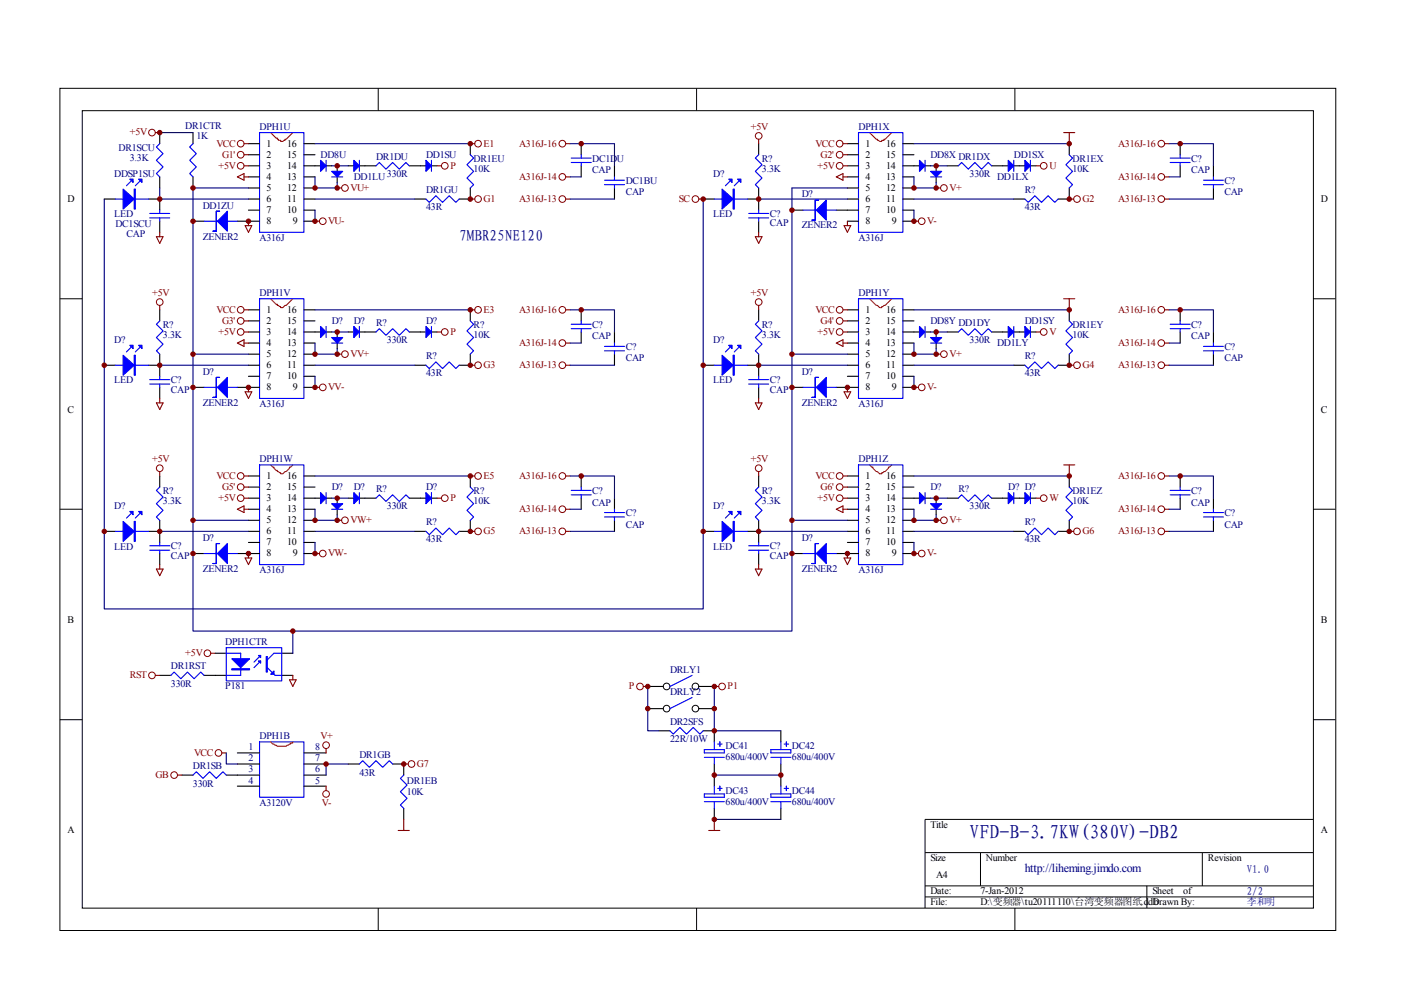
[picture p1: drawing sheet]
<svg xmlns="http://www.w3.org/2000/svg" width="297mm" height="210mm" viewBox="0 0 297 210" stroke-linecap="round" stroke-linejoin="round" font-family="sans-serif">
<g fill="none" stroke="#000" stroke-width=".21">
<path d="M12.7 18.7h270.5v178.6h-270.5zM80.2 18.7v4.7M147.7 18.7v4.7M215.2 18.7v4.7M17.4 23.5h261.1v169h-261.1zM12.7 63.3h4.7M278.4 63.3h4.7M12.7 108h4.7M278.4 108h4.7M12.7 152.6h4.7M278.4 152.6h4.7M278.4 173.7h-82.3v18.8"/>
<path d="M80.2 192.5v4.7M147.7 192.5v4.7M196.1 180.8h82.3M196.1 187.8h82.3M196.1 190.2h82.3M207.9 180.8v7M215.2 192.5v4.7M243.2 187.8v4.7M254.9 180.8v7"/>
<circle cx="141.3" cy="145.5" r=".71"/>
<circle cx="141.3" cy="150.2" r=".71"/>
<circle cx="147.4" cy="145.5" r=".71"/>
<circle cx="147.5" cy="150.2" r=".71"/>
</g>
<path d="M57.4 28.1l1.2 1.2h.2v.2h.2v.3h.5v.2h.5l.4-.2v-.3h.3l1.4-1.4M184.4 28.1l1.4 1.4h.2v.3l.5 .2h.5v-.2h.4v-.3h.3l1.4-1.4M57.4 63.3l1.2 1.2h.2v.3l.7 .2v.2a.74 .74 0 0 0 .9-.4h.3l1.4-1.5M184.4 63.3l1.4 1.5h.2a.74 .74 0 0 0 1 .4v-.2a4.2 4.2 0 0 0 2.1-1.7M57.4 98.6l.5 .4h.2a.82 .82 0 0 0 .7 .7v.3l.7 .2v.2a.74 .74 0 0 0 .9-.4h.3l.7-.7v-.3h.2l.5-.4M184.4 98.6l.4 .4h.3v.3l.7 .7h.2a.75 .75 0 0 0 1 .4v-.2l.7-.2 .7-.7v-.3h.2l.5-.4M57.4 157.3a2.66 2.66 0 0 0 2.1 .9 2.17 2.17 0 0 0 1.9-.4h.2v-.3h.5v-.2" fill="none" stroke="#f00" stroke-width=".23"/>
<g fill="none" stroke="#00f" stroke-width=".23">
<path d="M27.7 38.4l-.9 1M29.6 38.4l-.9 1M33.9 30.5l-.7 .7 1.4 1.4-1.4 1.4 1.4 1.4-1.4 1.4 .7 .7M40.9 30.5l-.7 .7 1.4 1.4-1.4 1.4 1.4 1.4-1.4 1.4 .7 .7M55 28.1h9.4v21.2h-9.4zM69.1 34v2.3M70.3 37.5h2.4M76.2 34v2.3M79.7 35.2l.7-.7 1.4 1.4 1.4-1.4 1.5 1.4 1.4-1.4 .7 .7M91.5 34v2.3M99.7 32.8l.7 .7-1.4 1.4 1.4 1.4-1.4 1.4 1.4 1.5-.7 .7M121.1 34.5h4.2"/>
<path d="M121.1 33.5h4.2M123.2 32.8v.7M123.2 34.5v.7M128.2 39.2h4.2M128.2 38.2h4.2M130.3 37.5v.7M130.3 39.2v.7M154.7 38.4l-.9 1M156.6 38.4l-.9 1M160.9 32.8l-.8 .7 1.5 1.4-1.5 1.4 1.5 1.4-1.5 1.5 .8 .7M182 28.1h9.4v21.2h-9.4zM196.1 34v2.3"/>
<path d="M197.3 37.5h2.4M203.2 35.2l.7-.7 1.4 1.4 1.4-1.4 1.4 1.4 1.4-1.4 .7 .7M214.9 34v2.3M218.5 34v2.3M226.7 32.8l.7 .7-1.4 1.4 1.4 1.4-1.4 1.4 1.4 1.5-.7 .7M248.1 34.5h4.2M248.1 33.5h4.2M250.2 32.8v.7M250.2 34.5v.7M255.2 39.2h4.2M255.2 38.2h4.2M257.3 37.5v.7"/>
<path d="M257.3 39.2v.7M24.5 42.2h7M31.7 45.3h4.3M31.7 46.2h4.3M33.9 44.6v.7M33.9 46.2v.7M43.3 46.9h7M90.3 42.2l.7 .7 1.4-1.4 1.4 1.4 1.4-1.4 1.5 1.4 .7-.7M151.4 42.2h7.1M158.7 45.3h4.3M158.7 46.2h4.3M160.9 44.6v.7"/>
<path d="M160.9 46.2v.7M170.3 44.6h7M217.3 42.2l.7 .7 1.4-1.4 1.4 1.4 1.4-1.4 1.4 1.4 .7-.7M24.5 77.4h7M27.7 73.7l-.9 .9M29.6 73.7l-.9 .9M33.9 68l-.7 .7 1.4 1.5-1.4 1.4 1.4 1.4-1.4 1.4 .7 .7M33.9 79.8v.7M55 63.3h9.4v21.2h-9.4zM69.1 69.2v2.4M70.3 72.7h2.4M76.2 69.2v2.4"/>
<path d="M79.7 70.4l.7-.7 1.4 1.4 1.4-1.4 1.5 1.4 1.4-1.4 .7 .7M90.3 77.4l.7 .7 1.4-1.4 1.4 1.4 1.4-1.4 1.5 1.4 .7-.7M91.5 69.2v2.4M99.7 68l.7 .7-1.4 1.5 1.4 1.4-1.4 1.4 1.4 1.4-.7 .7M121.1 69.7h4.2M121.1 68.7h4.2M123.2 68v.7M123.2 69.7v.7M128.2 74.4h4.2M128.2 73.4h4.2M130.3 72.7v.7M130.3 74.4v.7"/>
<path d="M151.4 77.4h7.1M154.7 73.7l-.9 .9M156.6 73.7l-.9 .9M160.9 68l-.8 .7 1.5 1.5-1.5 1.4 1.5 1.4-1.5 1.4 .8 .7M160.9 79.8v.7M182 63.3h9.4v21.2h-9.4zM196.1 69.2v2.4M197.3 72.7h2.4M203.2 70.4l.7-.7 1.4 1.4 1.4-1.4 1.4 1.4 1.4-1.4 .7 .7M214.9 69.2v2.4M217.3 77.4l.7 .7 1.4-1.4 1.4 1.4 1.4-1.4 1.4 1.4 .7-.7M218.5 69.2v2.4"/>
<path d="M226.7 68l.7 .7-1.4 1.5 1.4 1.4-1.4 1.4 1.4 1.4-.7 .7M248.1 69.7h4.2M248.1 68.7h4.2M250.2 68v.7M250.2 69.7v.7M255.2 74.4h4.2M255.2 73.4h4.2M257.3 72.7v.7M257.3 74.4v.7M31.7 80.5h4.3M31.7 81.4h4.3M33.9 81.4v.7"/>
<path d="M43.3 82.1h7M55 98.6h9.4v21.1h-9.4zM158.7 80.5h4.3M158.7 81.4h4.3M160.9 81.4v.7M170.3 82.1h7M182 98.6h9.4v21.1h-9.4zM24.5 112.7h7M27.7 108.9l-.9 .9M29.6 108.9l-.9 .9M31.7 115.7h4.3M31.7 116.7h4.3"/>
<path d="M33.9 103.3l-.7 .7 1.4 1.4-1.4 1.4 1.4 1.4-1.4 1.4 .7 .7M33.9 115v.7M33.9 116.7v.7M43.3 117.4h7M69.1 104.4v2.4M70.3 108h2.4M76.2 104.4v2.4M79.7 105.6l.7-.7 1.4 1.4 1.4-1.4 1.5 1.4 1.4-1.4 .7 .7M90.3 112.7l.7 .7 1.4-1.4 1.4 1.4 1.4-1.4 1.5 1.4 .7-.7M91.5 104.4v2.4M99.7 103.3l.7 .7-1.4 1.4 1.4 1.4-1.4 1.4 1.4 1.4-.7 .7M121.1 104.9h4.2"/>
<path d="M121.1 104h4.2M123.2 103.3v.7M123.2 104.9v.7M128.2 109.6h4.2M128.2 108.7h4.2M130.3 108v.7M130.3 109.6v.7M151.4 112.7h7.1M154.7 108.9l-.9 .9M156.6 108.9l-.9 .9M158.7 115.7h4.3M158.7 116.7h4.3"/>
<path d="M160.9 103.3l-.8 .7 1.5 1.4-1.5 1.4 1.5 1.4-1.5 1.4 .8 .7M160.9 115v.7M160.9 116.7v.7M170.3 117.4h7M196.1 104.4v2.4M197.3 108h2.4M203.2 105.6l.7-.7 1.4 1.4 1.4-1.4 1.4 1.4 1.4-1.4 .7 .7M214.9 104.4v2.4M217.3 112.7l.7 .7 1.4-1.4 1.4 1.4 1.4-1.4 1.4 1.4 .7-.7M218.5 104.4v2.4M226.7 103.3l.7 .7-1.4 1.4 1.4 1.4-1.4 1.4 1.4 1.4-.7 .7M248.1 104.9h4.2"/>
<path d="M248.1 104h4.2M250.2 103.3v.7M250.2 104.9v.7M255.2 109.6h4.2M255.2 108.7h4.2M257.3 108v.7M257.3 109.6v.7M48 137.3h11.7v7.1h-11.7zM48 138.5h3v4.7h-3M55.3 139l-1.4 1.4M59.7 138.5h-1.6l-1.4 1.4M36.2 143.2l.7-.7 1.4 1.4 1.4-1.4 1.5 1.4 1.4-1.4 .7 .7"/>
<path d="M55 157.3h9.4v11.7h-9.4zM55.3 140.1l-1.4 1.5M56.7 141.6l1.6 1.6h1.4M142 154.9l.7 .7 1.5-1.4 1.4 1.4 1.4-1.4 1.4 1.4 .7-.7M146.7 143.2l-4.7 2.3M146.7 147.9l-4.7 2.3M149.3 158.9h4.3v.7h-4.3zM151.4 157.3v1.6M152.2 157.8h.9M152.6 157.3v.9M163.4 158.9h4.3v.7h-4.3zM165.6 157.3v1.6"/>
<path d="M166.3 157.8h.9M166.7 157.3v.9M40.9 164.3l.7-.7 1.4 1.4 1.4-1.4 1.5 1.4 1.4-1.4 .7 .7M76.2 162l.7-.7 1.4 1.4 1.4-1.4 1.4 1.4 1.4-1.4 .7 .7M85.6 164.3l-.7 .7 1.4 1.5-1.4 1.4 1.4 1.4-1.4 1.4 .7 .7M149.3 168.3h4.3v.7h-4.3zM149.3 160.6h4.3M149.3 170h4.3M151.4 160.6v1.4M151.4 166.7v1.6M151.4 170v1.4M152.2 167.2h.9"/>
<path d="M152.6 166.7v.9M163.4 160.6h4.3M163.4 170h4.3M163.4 168.3h4.3v.7h-4.3zM165.6 160.6v1.4M165.6 166.7v1.6M165.6 170v1.4M166.3 167.2h.9M166.7 166.7v.9"/>
</g>
<g fill="none" stroke="#000" stroke-width=".23">
<path d="M33.9 28.1v2.4M33.9 37.5v2.4M40.9 28.1v2.4M40.9 37.5v2.4M52.7 30.5h2.3M52.7 32.8h2.3M52.7 35.2h2.3M52.7 37.5h2.3M52.7 39.9h2.3M64.4 30.5h2.4M64.4 32.8h2.4M64.4 35.2h3.6"/>
<path d="M64.4 37.5h2.4M64.4 39.9h2.4M69.1 35.2h1.2M71.5 35.2v1.1M71.5 37.5v1.2M73.8 35.2h1.2M76.2 35.2h3.5M86.8 35.2h3.5M91.5 35.2h1.2M99.7 39.9v2.3h-2.3M99.7 30.5v2.3M123.2 30.5v2.3"/>
<path d="M123.2 35.2v2.3M130.3 35.2v2.3M130.3 39.9v2.3M160.9 30.5v2.3M160.9 39.9v4.7M179.7 30.5h2.3M179.7 32.8h2.3M179.7 35.2h2.3M179.7 37.5h2.3M179.7 39.9h2.3M191.4 30.5h2.4M191.4 32.8h2.4"/>
<path d="M191.4 35.2h3.6M191.4 37.5h2.4M191.4 39.9h2.4M196.1 35.2h1.2M198.5 35.2v1.1M198.5 37.5v1.2M200.8 35.2h2.4M210.2 35.2h3.6M214.9 35.2h2.4M218.5 35.2h1.1M226.7 39.9v2.3h-2.4M226.7 30.5v2.3"/>
<path d="M250.2 30.5v2.3M250.2 35.2v2.3M257.3 35.2v2.3M257.3 39.9v2.3M22.1 42.2h2.4M31.5 42.2h2.4v2.4M33.9 46.9v2.4M40.9 46.9h2.4M50.3 46.9h4.7M52.7 42.2h2.3M52.7 44.6h2.3M64.4 42.2h2.4"/>
<path d="M64.4 44.6h2.4M64.4 46.9h2.4M88 42.2h2.3M149.1 42.2h2.3M158.5 42.2h2.4M160.9 46.9v2.4M167.9 44.6h2.4M177.3 44.6h4.7M179.7 42.2h2.3M179.7 46.9h2.3M191.4 42.2h2.4M191.4 44.6h2.4"/>
<path d="M191.4 46.9h2.4M214.9 42.2h2.4M22.1 77.4h2.4M31.5 77.4h2.4M33.9 65.7v2.3M33.9 75.1v4.7M52.7 65.7h2.3M52.7 68h2.3M52.7 70.4h2.3M52.7 72.7h2.3M52.7 75.1h2.3M52.7 77.4h2.3"/>
<path d="M52.7 79.8h2.3M64.4 65.7h2.4M64.4 68h2.4M64.4 70.4h3.6M64.4 72.7h2.4M64.4 75.1h2.4M64.4 77.4h2.4M64.4 79.8h2.4M69.1 70.4h1.2M71.5 70.4v1.2M71.5 72.7v1.2M73.8 70.4h1.2"/>
<path d="M76.2 70.4h3.5M86.8 70.4h3.5M88 77.4h2.3M91.5 70.4h1.2M99.7 65.7v2.3M99.7 75.1v2.3h-2.3M123.2 65.7v2.3M123.2 70.4v2.3M130.3 70.4v2.3M130.3 75.1v2.3M149.1 77.4h2.3M158.5 77.4h2.4"/>
<path d="M160.9 65.7v2.3M160.9 75.1v4.7M179.7 65.7h2.3M179.7 68h2.3M179.7 70.4h2.3M179.7 72.7h2.3M179.7 75.1h2.3M179.7 77.4h2.3M179.7 79.8h2.3M191.4 65.7h2.4M191.4 68h2.4M191.4 70.4h3.6"/>
<path d="M191.4 72.7h2.4M191.4 75.1h2.4M191.4 77.4h2.4M191.4 79.8h2.4M196.1 70.4h1.2M198.5 70.4v1.2M198.5 72.7v1.2M200.8 70.4h2.4M210.2 70.4h3.6M214.9 70.4h2.4M214.9 77.4h2.4M218.5 70.4h1.1"/>
<path d="M226.7 75.1v2.3h-2.4M226.7 65.7v2.3M250.2 65.7v2.3M250.2 70.4v2.3M257.3 70.4v2.3M257.3 75.1v2.3M33.9 82.1v2.4M40.9 82.1h2.4M50.3 82.1h4.7M64.4 82.1h2.4M160.9 82.1v2.4M167.9 82.1h2.4"/>
<path d="M177.3 82.1h4.7M191.4 82.1h2.4M22.1 112.7h2.4M31.5 112.7h2.4M33.9 100.9v2.4M33.9 110.3v4.7M33.9 117.4v2.3M40.9 117.4h2.4M50.3 117.4h4.7M52.7 100.9h2.3M52.7 103.3h2.3M52.7 105.6h2.3"/>
<path d="M52.7 108h2.3M52.7 110.3h2.3M52.7 112.7h2.3M52.7 115h2.3M64.4 100.9h2.4M64.4 103.3h2.4M64.4 105.6h3.6M64.4 108h2.4M64.4 110.3h2.4M64.4 112.7h2.4M64.4 115h2.4M64.4 117.4h2.4"/>
<path d="M69.1 105.6h1.2M71.5 105.6v1.2M71.5 108v1.1M73.8 105.6h1.2M76.2 105.6h3.5M86.8 105.6h3.5M88 112.7h2.3M91.5 105.6h1.2M99.7 100.9v2.4M99.7 110.3v2.4h-2.3M123.2 100.9v2.4M123.2 105.6v2.4"/>
<path d="M130.3 105.6v2.4M130.3 110.3v2.4M149.1 112.7h2.3M158.5 112.7h2.4M160.9 100.9v2.4M160.9 110.3v4.7M160.9 117.4v2.3M167.9 117.4h2.4M177.3 117.4h4.7M179.7 100.9h2.3M179.7 103.3h2.3M179.7 105.6h2.3"/>
<path d="M179.7 108h2.3M179.7 110.3h2.3M179.7 112.7h2.3M179.7 115h2.3M191.4 100.9h2.4M191.4 103.3h2.4M191.4 105.6h3.6M191.4 108h2.4M191.4 110.3h2.4M191.4 112.7h2.4M191.4 115h2.4M191.4 117.4h2.4"/>
<path d="M196.1 105.6h1.2M198.5 105.6v1.2M198.5 108v1.1M200.8 105.6h2.4M210.2 105.6h3.6M214.9 105.6h2.4M214.9 112.7h2.4M218.5 105.6h1.1M226.7 110.3v2.4h-2.4M226.7 100.9v2.4M250.2 100.9v2.4M250.2 105.6v2.4"/>
<path d="M257.3 105.6v2.4M257.3 110.3v2.4M45.6 138.5h2.4M59.7 138.5h2.4M33.9 143.2h2.3M43.3 143.2h4.7M50.3 159.6h4.7M59.7 143.2h2.4M64.4 159.6h4.7M137.3 145.5h3.3M137.3 150.2h3.3M139.7 154.9h2.3"/>
<path d="M148.2 145.5h3.2M148.2 150.2h3.2M149.1 154.9h2.3v2.4M165.6 154.9v2.4M38.6 164.3h2.3M48 164.3h7M50.3 162h4.7M50.3 166.7h4.7M64.4 164.3h4.7M64.4 162h4.7M64.4 166.7h4.7M73.8 162h2.4"/>
<path d="M83.2 162h2.4v2.3M85.6 171.4v2.3M151.4 162v4.7M151.4 171.4v2.3M165.6 162v4.7M165.6 171.4v2.3"/>
</g>
<g fill="#00f" stroke="#00f" stroke-width=".23">
<path d="M26.1 40.1l2.4 2.1-2.4 2.1z"/>
<path d="M29.4 38h.7v.7z"/>
<path d="M27.5 38h.7v.7z"/>
<path d="M68 34l1.1 1.2-1.1 1.1z"/>
<path d="M70.3 36.3h2.4l-1.2 1.2z"/>
<path d="M75 34l1.2 1.2-1.2 1.1z"/>
<path d="M90.3 34l1.2 1.2-1.2 1.1z"/>
<path d="M26.1 110.6l2.4 2.1-2.4 2.1z"/>
<path d="M29.4 108.4h.7v.7z"/>
<path d="M27.5 108.4h.7v.7z"/>
<path d="M68 104.4l1.1 1.2-1.1 1.2z"/>
<path d="M70.3 106.8h2.4l-1.2 1.2z"/>
<path d="M75 104.4l1.2 1.2-1.2 1.2z"/>
<path d="M90.3 104.4l1.2 1.2-1.2 1.2z"/>
<path d="M26.1 75.3l2.4 2.1-2.4 2.1z"/>
<path d="M29.4 73.2h.7v.7z"/>
<path d="M27.5 73.2h.7v.7z"/>
<path d="M68 69.2l1.1 1.2-1.1 1.2z"/>
<path d="M70.3 71.6h2.4l-1.2 1.1z"/>
<path d="M75 69.2l1.2 1.2-1.2 1.2z"/>
<path d="M90.3 69.2l1.2 1.2-1.2 1.2z"/>
<path d="M153.1 75.3l2.3 2.1-2.3 2.1z"/>
<path d="M156.4 73.2h.7v.7z"/>
<path d="M154.5 73.2h.7v.7z"/>
<path d="M195 69.2l1.1 1.2-1.1 1.2z"/>
<path d="M197.3 71.6h2.4l-1.2 1.1z"/>
<path d="M213.8 69.2l1.1 1.2-1.1 1.2z"/>
<path d="M217.3 69.2l1.2 1.2-1.2 1.2z"/>
<path d="M153.1 40.1l2.3 2.1-2.3 2.1z"/>
<path d="M156.4 38h.7v.7z"/>
<path d="M154.5 38h.7v.7z"/>
<path d="M195 34l1.1 1.2-1.1 1.1z"/>
<path d="M197.3 36.3h2.4l-1.2 1.2z"/>
<path d="M213.8 34l1.1 1.2-1.1 1.1z"/>
<path d="M217.3 34l1.2 1.2-1.2 1.1z"/>
<path d="M195 104.4l1.1 1.2-1.1 1.2z"/>
<path d="M197.3 106.8h2.4l-1.2 1.2z"/>
<path d="M213.8 104.4l1.1 1.2-1.1 1.2z"/>
<path d="M217.3 104.4l1.2 1.2-1.2 1.2z"/>
<path d="M153.1 110.6l2.3 2.1-2.3 2.1z"/>
<path d="M156.4 108.4h.7v.7z"/>
<path d="M154.5 108.4h.7v.7z"/>
<path d="M48.2 44.8v4.2l-2.1-2.1z"/>
<path d="M46.1 82.1l2.1-2.1v4.2z"/>
<path d="M46.1 117.4l2.1-2.1v4.2z"/>
<path d="M173.1 117.4l2.1-2.1v4.2z"/>
<path d="M173.1 82.1l2.1-2.1v4.2z"/>
<path d="M173.1 44.6l2.1-2.2v4.3z"/>
<path d="M49.1 139.7h3.8l-1.9 1.9z"/>
<path d="M54.8 139h.5v.4z"/>
<path d="M54.8 140.1h.5v.5z"/>
<path d="M58.1 142.3v.7h-.7z"/>
<path d="M28.5 40.1h.2v4.2h-.2z" fill-rule="evenodd"/>
<path d="M28.5 110.6h.2v4.2h-.2z" fill-rule="evenodd"/>
<path d="M28.5 75.3h.2v4.2h-.2z" fill-rule="evenodd"/>
<path d="M155.4 75.3h.3v4.2h-.3z" fill-rule="evenodd"/>
<path d="M155.4 40.1h.3v4.2h-.3z" fill-rule="evenodd"/>
<path d="M155.4 110.6h.3v4.2h-.3z" fill-rule="evenodd"/>
<path d="M45.9 44.8h.7h-.7v4.2h-.7h.7z" fill-rule="evenodd"/>
<path d="M45.9 80h.7h-.7v4.2h-.7h.7z" fill-rule="evenodd"/>
<path d="M45.9 115.3h.7h-.7v4.2h-.7h.7z" fill-rule="evenodd"/>
<path d="M172.8 115.3h.8h-.8v4.2h-.7h.7z" fill-rule="evenodd"/>
<path d="M172.8 80h.8h-.8v4.2h-.7h.7z" fill-rule="evenodd"/>
<path d="M172.8 42.4h.8h-.8v4.3h-.7h.7z" fill-rule="evenodd"/>
<path d="M49.1 141.8h3.8v.2h-3.8z" fill-rule="evenodd"/>
<path d="M56.4 139.2h.3v3.3h-.3z" fill-rule="evenodd"/>
</g>
<g fill="none" stroke="#800000" stroke-width=".21">
<circle cx="32.2" cy="28.1" r=".71"/>
<circle cx="51" cy="35.2" r=".71"/>
<circle cx="51" cy="32.8" r=".71"/>
<circle cx="51" cy="30.5" r=".71"/>
<circle cx="73.1" cy="39.9" r=".7"/>
<circle cx="94.3" cy="35.2" r=".71"/>
<circle cx="101.4" cy="30.5" r=".7"/>
<circle cx="119.2" cy="37.5" r=".71"/>
<circle cx="119.2" cy="30.5" r=".71"/>
<circle cx="160.9" cy="28.8" r=".71"/>
<circle cx="178" cy="32.8" r=".71"/>
<circle cx="178" cy="35.2" r=".71"/>
<circle cx="178" cy="30.5" r=".71"/>
<circle cx="200.1" cy="39.9" r=".7"/>
<circle cx="221.3" cy="35.2" r=".71"/>
<circle cx="246.2" cy="30.5" r=".7"/>
<circle cx="246.2" cy="37.5" r=".7"/>
<circle cx="68.4" cy="46.9" r=".71"/>
<circle cx="101.4" cy="42.2" r=".7"/>
<circle cx="119.2" cy="42.2" r=".71"/>
<circle cx="147.5" cy="42.2" r=".71"/>
<circle cx="195.4" cy="46.9" r=".7"/>
<circle cx="228.3" cy="42.2" r=".71"/>
<circle cx="246.2" cy="42.2" r=".7"/>
<circle cx="33.9" cy="64" r=".71"/>
<circle cx="51" cy="68" r=".71"/>
<circle cx="51" cy="65.7" r=".71"/>
<circle cx="51" cy="70.4" r=".71"/>
<circle cx="73.1" cy="75.1" r=".7"/>
<circle cx="94.3" cy="70.4" r=".71"/>
<circle cx="101.4" cy="65.7" r=".71"/>
<circle cx="101.4" cy="77.4" r=".7"/>
<circle cx="119.2" cy="65.7" r=".71"/>
<circle cx="119.2" cy="72.7" r=".71"/>
<circle cx="119.2" cy="77.4" r=".71"/>
<circle cx="160.9" cy="64" r=".71"/>
<circle cx="178" cy="68" r=".71"/>
<circle cx="178" cy="65.7" r=".71"/>
<circle cx="178" cy="70.4" r=".71"/>
<circle cx="200.1" cy="75.1" r=".7"/>
<circle cx="221.3" cy="70.4" r=".71"/>
<circle cx="228.3" cy="77.4" r=".71"/>
<circle cx="246.2" cy="65.7" r=".71"/>
<circle cx="246.2" cy="72.7" r=".7"/>
<circle cx="246.2" cy="77.4" r=".7"/>
<circle cx="33.9" cy="99.3" r=".71"/>
<circle cx="68.4" cy="82.1" r=".71"/>
<circle cx="160.9" cy="99.3" r=".71"/>
<circle cx="195.4" cy="82.1" r=".71"/>
<circle cx="51" cy="100.9" r=".71"/>
<circle cx="51" cy="105.6" r=".71"/>
<circle cx="51" cy="103.3" r=".71"/>
<circle cx="68.4" cy="117.4" r=".71"/>
<circle cx="73.1" cy="110.3" r=".71"/>
<circle cx="94.3" cy="105.6" r=".71"/>
<circle cx="101.4" cy="112.7" r=".71"/>
<circle cx="101.4" cy="100.9" r=".7"/>
<circle cx="119.2" cy="112.7" r=".71"/>
<circle cx="119.2" cy="100.9" r=".71"/>
<circle cx="119.2" cy="108" r=".71"/>
<circle cx="178" cy="100.9" r=".71"/>
<circle cx="178" cy="105.6" r=".71"/>
<circle cx="178" cy="103.3" r=".71"/>
<circle cx="195.4" cy="117.4" r=".7"/>
<circle cx="200.1" cy="110.3" r=".71"/>
<circle cx="221.3" cy="105.6" r=".71"/>
<circle cx="228.3" cy="112.7" r=".71"/>
<circle cx="246.2" cy="112.7" r=".71"/>
<circle cx="246.2" cy="100.9" r=".7"/>
<circle cx="246.2" cy="108" r=".7"/>
<circle cx="44" cy="138.5" r=".71"/>
<circle cx="32.2" cy="143.2" r=".71"/>
<circle cx="46.3" cy="159.6" r=".71"/>
<circle cx="69.1" cy="158" r=".71"/>
<circle cx="135.7" cy="145.5" r=".71"/>
<circle cx="153.1" cy="145.5" r=".71"/>
<circle cx="36.9" cy="164.3" r=".71"/>
<circle cx="69.1" cy="168.3" r=".71"/>
<circle cx="87.2" cy="162" r=".71"/>
</g>
<g fill="none" stroke="#800000" stroke-width=".23">
<path d="M32.9 28.1h1M50.3 37.5l1.4-.7v1.4zM51.7 30.5h1M51.7 35.2h1M51.7 32.8h1M51.7 37.5h1M71.5 39.9h.9M92.7 35.2h.9M99.7 30.5h1M119.9 30.5h1M119.9 37.5h1M160.9 29.5v1"/>
<path d="M177.3 37.5l1.4-.7v1.4zM178.7 30.5h1M178.7 35.2h1M178.7 32.8h1M178.7 37.5h1M198.5 39.9h.9M219.6 35.2h1M225.5 28.1h2.4M226.7 28.1v2.4M246.9 30.5h1M246.9 37.5h1M33.2 50.2h1.4l-.7 1.4z"/>
<path d="M33.9 49.3v.9M52 47.8h1.4l-.7 1.5zM52.7 46.9v.9M66.8 46.9h.9M99.7 42.2h1M119.9 42.2h1M148.2 42.2h.9M160.1 50.2h1.5l-.7 1.4zM160.9 49.3v.9M179 47.8h1.4l-.7 1.5zM179.7 46.9v.9M193.8 46.9h.9"/>
<path d="M226.7 42.2h.9M246.9 42.2h1M33.9 64.8v.9M50.3 72.7l1.4-.7v1.4zM51.7 65.7h1M51.7 70.4h1M51.7 68h1M51.7 72.7h1M71.5 75.1h.9M92.7 70.4h.9M99.7 65.7h1M99.7 77.4h1"/>
<path d="M119.9 65.7h1M119.9 72.7h1M119.9 77.4h1M160.9 64.8v.9M177.3 72.7l1.4-.7v1.4zM178.7 65.7h1M178.7 70.4h1M178.7 68h1M178.7 72.7h1M198.5 75.1h.9M219.6 70.4h1M225.5 63.3h2.4"/>
<path d="M226.7 77.4h.9M226.7 63.3v2.4M246.9 65.7h1M246.9 72.7h1M246.9 77.4h1M33.2 85.4h1.4l-.7 1.4zM33.9 84.5v.9M33.9 100v.9M52 83.1h1.4l-.7 1.4zM52.7 82.1v1M66.8 82.1h.9M160.1 85.4h1.5l-.7 1.4z"/>
<path d="M160.9 84.5v.9M160.9 100v.9M179 83.1h1.4l-.7 1.4zM179.7 82.1v1M193.8 82.1h.9M225.5 98.6h2.4M226.7 98.6v2.3M33.9 119.7v1M50.3 108l1.4-.7v1.4zM51.7 100.9h1M51.7 105.6h1M51.7 103.3h1"/>
<path d="M51.7 108h1M52 118.3h1.4l-.7 1.4zM52.7 117.4v.9M66.8 117.4h.9M71.5 110.3h.9M92.7 105.6h.9M99.7 100.9h1M99.7 112.7h1M119.9 100.9h1M119.9 108h1M119.9 112.7h1M160.9 119.7v1"/>
<path d="M177.3 108l1.4-.7v1.4zM178.7 100.9h1M178.7 105.6h1M178.7 103.3h1M178.7 108h1M179 118.3h1.4l-.7 1.4zM179.7 117.4v.9M193.8 117.4h.9M198.5 110.3h.9M219.6 105.6h1M226.7 112.7h.9M246.9 100.9h1"/>
<path d="M246.9 108h1M246.9 112.7h1M33.2 120.7h1.4l-.7 1.4zM44.7 138.5h.9M160.1 120.7h1.5l-.7 1.4zM32.9 143.2h1M47 159.6h1M61.4 144.1h1.4l-.7 1.4zM62.1 143.2v.9M69.1 158.7v.9M136.4 145.5h.9M151.4 145.5h1"/>
<path d="M37.6 164.3h1M69.1 166.7v.9M84.4 176.1h2.4M85.6 162h.9M85.6 173.7v2.4M150.3 176.1h2.3M151.4 173.7v2.4"/>
</g>
<g fill="none" stroke="#000080" stroke-width=".23">
<path d="M33.9 39.9v2.3h18.8M33.9 28.1h7M52.7 39.9h-11.8v93.9h127v-93.9h11.8M66.8 37.5v2.4h4.7v-1.2M66.8 30.5h32.9M70.3 35.2h3.5M120.9 30.5h9.4v4.7M120.9 37.5h2.3M193.8 37.5v2.4h4.7v-1.2M193.8 30.5h32.9M197.3 35.2h3.5M247.9 30.5h9.4v4.7"/>
<path d="M247.9 37.5h2.3M22.1 42.2v86.9h127v-86.9M66.8 42.2h21.2M66.8 44.6v2.3M120.9 42.2h9.4M160.9 42.2h18.8M193.8 42.2h21.1M193.8 44.6v2.3M247.9 42.2h9.4M33.9 77.4h18.8M40.9 75.1h11.8M66.8 72.7v2.4h4.7v-1.2"/>
<path d="M66.8 79.8v2.3M66.8 77.4h21.2M66.8 65.7h32.9M70.3 70.4h3.5M120.9 65.7h9.4v4.7M120.9 77.4h9.4M120.9 72.7h2.3M160.9 77.4h18.8M167.9 75.1h11.8M193.8 72.7v2.4h4.7v-1.2M193.8 77.4h21.1M193.8 65.7h32.9"/>
<path d="M193.8 79.8v2.3M197.3 70.4h3.5M247.9 65.7h9.4v4.7M247.9 77.4h9.4M247.9 72.7h2.3M33.9 112.7h18.8M40.9 110.3h11.8M66.8 108v2.3h4.7v-1.2M66.8 115v2.4M66.8 112.7h21.2M66.8 100.9h32.9M70.3 105.6h3.5"/>
<path d="M120.9 100.9h9.4v4.7M120.9 112.7h9.4M120.9 108h2.3M160.9 112.7h18.8M167.9 110.3h11.8M193.8 108v2.3h4.7v-1.2M193.8 112.7h21.1M193.8 100.9h32.9M193.8 115v2.4M197.3 105.6h3.5M247.9 100.9h9.4v4.7M247.9 112.7h9.4"/>
<path d="M247.9 108h2.3M62.1 133.8v4.7M48 159.6v2.4h2.3M137.3 145.5v9.4h2.4M151.4 145.5v9.4h14.2M73.8 162h-4.7v2.3M151.4 164.3h14.2M151.4 173.7h14.2"/>
</g>
<g fill="#800000" stroke="#800000" stroke-width=".21">
<circle cx="66.8" cy="46.9" r=".47"/>
<circle cx="66.8" cy="39.9" r=".47"/>
<circle cx="99.7" cy="42.2" r=".47"/>
<circle cx="99.7" cy="30.5" r=".47"/>
<circle cx="71.5" cy="35.2" r=".47"/>
<circle cx="71.5" cy="39.9" r=".47"/>
<circle cx="66.8" cy="110.3" r=".47"/>
<circle cx="33.9" cy="112.7" r=".47"/>
<circle cx="71.5" cy="105.6" r=".47"/>
<circle cx="66.8" cy="75.1" r=".47"/>
<circle cx="33.9" cy="77.4" r=".47"/>
<circle cx="71.5" cy="70.4" r=".47"/>
<circle cx="193.8" cy="75.1" r=".47"/>
<circle cx="160.9" cy="77.4" r=".47"/>
<circle cx="198.5" cy="70.4" r=".47"/>
<circle cx="193.8" cy="39.9" r=".47"/>
<circle cx="160.9" cy="42.2" r=".47"/>
<circle cx="198.5" cy="35.2" r=".47"/>
<circle cx="193.8" cy="110.3" r=".47"/>
<circle cx="198.5" cy="105.6" r=".47"/>
<circle cx="160.9" cy="112.7" r=".47"/>
<circle cx="149.1" cy="112.7" r=".47"/>
<circle cx="149.1" cy="77.4" r=".47"/>
<circle cx="22.1" cy="112.7" r=".47"/>
<circle cx="22.1" cy="77.4" r=".47"/>
<circle cx="149.1" cy="42.2" r=".47"/>
<circle cx="167.9" cy="75.1" r=".47"/>
<circle cx="167.9" cy="110.3" r=".47"/>
<circle cx="40.9" cy="110.3" r=".47"/>
<circle cx="40.9" cy="75.1" r=".47"/>
<circle cx="40.9" cy="39.9" r=".47"/>
<circle cx="33.9" cy="42.2" r=".47"/>
<circle cx="33.9" cy="28.1" r=".47"/>
<circle cx="52.7" cy="46.9" r=".47"/>
<circle cx="40.9" cy="46.9" r=".47"/>
<circle cx="52.7" cy="82.1" r=".47"/>
<circle cx="40.9" cy="82.1" r=".47"/>
<circle cx="52.7" cy="117.4" r=".47"/>
<circle cx="40.9" cy="117.4" r=".47"/>
<circle cx="179.7" cy="117.4" r=".47"/>
<circle cx="167.9" cy="117.4" r=".47"/>
<circle cx="179.7" cy="82.1" r=".47"/>
<circle cx="167.9" cy="82.1" r=".47"/>
<circle cx="167.9" cy="44.6" r=".47"/>
<circle cx="62.1" cy="133.8" r=".47"/>
<circle cx="85.6" cy="162" r=".47"/>
<circle cx="69.1" cy="162" r=".47"/>
<circle cx="198.5" cy="39.9" r=".47"/>
<circle cx="193.8" cy="46.9" r=".47"/>
<circle cx="198.5" cy="75.1" r=".47"/>
<circle cx="193.8" cy="82.1" r=".47"/>
<circle cx="198.5" cy="110.3" r=".47"/>
<circle cx="193.8" cy="117.4" r=".47"/>
<circle cx="226.7" cy="42.2" r=".47"/>
<circle cx="226.7" cy="77.4" r=".47"/>
<circle cx="226.7" cy="112.7" r=".47"/>
<circle cx="226.7" cy="100.9" r=".47"/>
<circle cx="226.7" cy="65.7" r=".47"/>
<circle cx="226.7" cy="30.5" r=".47"/>
<circle cx="99.7" cy="65.7" r=".47"/>
<circle cx="99.7" cy="77.4" r=".47"/>
<circle cx="99.7" cy="100.9" r=".47"/>
<circle cx="99.7" cy="112.7" r=".47"/>
<circle cx="71.5" cy="75.1" r=".47"/>
<circle cx="66.8" cy="82.1" r=".47"/>
<circle cx="71.5" cy="110.3" r=".47"/>
<circle cx="66.8" cy="117.4" r=".47"/>
<circle cx="123.2" cy="30.5" r=".47"/>
<circle cx="123.2" cy="65.7" r=".47"/>
<circle cx="123.2" cy="100.9" r=".47"/>
<circle cx="250.2" cy="30.5" r=".47"/>
<circle cx="250.2" cy="65.7" r=".47"/>
<circle cx="250.2" cy="100.9" r=".47"/>
<circle cx="151.4" cy="145.5" r=".47"/>
<circle cx="151.4" cy="150.2" r=".47"/>
<circle cx="151.4" cy="154.9" r=".47"/>
<circle cx="137.3" cy="145.5" r=".47"/>
<circle cx="137.3" cy="150.2" r=".47"/>
<circle cx="165.6" cy="164.3" r=".47"/>
<circle cx="151.4" cy="164.3" r=".47"/>
<circle cx="151.4" cy="173.7" r=".47"/>
</g>
<text font-size="4.2" fill="#000080" x="205.6" y="177.8">VFD-B-3.7KW(380V)-DB2</text>
<text font-size="3.3" fill="#000080" x="97.4" y="51.1">7MBR25NE120</text>
<text font-size="2.5" fill="#000080" x="217.3" y="184.8">http://liheming.jimdo.com</text>
<g font-size="2.3" fill="#000080">
<text x="264.3" y="185.2">V1.0</text>
<text x="264.3" y="189.8">2/2</text>
</g>
<g font-size="2.1" fill="#800000">
<text x="27.5" y="28.7">+5V</text>
<text x="159.2" y="27.5">+5V</text>
<text x="45.9" y="31.1">VCC</text>
<text x="46.3" y="35.7">+5V</text>
<text x="47.1" y="33.5">G1'</text>
<text x="95.5" y="35.7">P</text>
<text x="102.5" y="31.1">E1</text>
<text x="110.1" y="31.1">A316J-16</text>
<text x="172.9" y="31.1">VCC</text>
<text x="173.3" y="35.7">+5V</text>
<text x="174" y="33.5">G2'</text>
<text x="222.5" y="35.7">U</text>
<text x="237.1" y="31.1">A316J-16</text>
<text x="74.3" y="40.5">VU+</text>
<text x="110.1" y="38.1">A316J-14</text>
<text x="201.3" y="40.5">V+</text>
<text x="237.1" y="38.1">A316J-14</text>
<text x="69.6" y="47.5">VU-</text>
<text x="102.5" y="42.8">G1</text>
<text x="110.1" y="42.8">A316J-13</text>
<text x="143.9" y="42.8">SC</text>
<text x="196.6" y="47.5">V-</text>
<text x="229.5" y="42.8">G2</text>
<text x="237.1" y="42.8">A316J-13</text>
<text x="32.3" y="62.8">+5V</text>
<text x="159.2" y="62.8">+5V</text>
<text x="45.9" y="66.3">VCC</text>
<text x="46.3" y="71">+5V</text>
<text x="47.1" y="68.7">G3'</text>
<text x="95.5" y="71">P</text>
<text x="102.5" y="66.3">E3</text>
<text x="110.1" y="66.3">A316J-16</text>
<text x="172.9" y="66.3">VCC</text>
<text x="173.3" y="71">+5V</text>
<text x="174" y="68.7">G4'</text>
<text x="222.5" y="71">V</text>
<text x="237.1" y="66.3">A316J-16</text>
<text x="74.3" y="75.7">VV+</text>
<text x="110.1" y="73.3">A316J-14</text>
<text x="201.3" y="75.7">V+</text>
<text x="237.1" y="73.3">A316J-14</text>
<text x="69.6" y="82.7">VV-</text>
<text x="102.5" y="78.1">G3</text>
<text x="110.1" y="78.1">A316J-13</text>
<text x="196.6" y="82.7">V-</text>
<text x="229.5" y="78.1">G4</text>
<text x="237.1" y="78.1">A316J-13</text>
<text x="32.3" y="98">+5V</text>
<text x="45.9" y="101.5">VCC</text>
<text x="102.5" y="101.5">E5</text>
<text x="110.1" y="101.5">A316J-16</text>
<text x="159.2" y="98">+5V</text>
<text x="172.9" y="101.5">VCC</text>
<text x="237.1" y="101.5">A316J-16</text>
<text x="46.3" y="106.2">+5V</text>
<text x="47.1" y="103.9">G5'</text>
<text x="95.5" y="106.2">P</text>
<text x="173.3" y="106.2">+5V</text>
<text x="174" y="103.9">G6'</text>
<text x="222.5" y="106.2">W</text>
<text x="74.3" y="110.9">VW+</text>
<text x="102.5" y="113.3">G5</text>
<text x="110.1" y="108.6">A316J-14</text>
<text x="110.1" y="113.3">A316J-13</text>
<text x="201.3" y="110.9">V+</text>
<text x="229.5" y="113.3">G6</text>
<text x="237.1" y="108.6">A316J-14</text>
<text x="237.1" y="113.3">A316J-13</text>
<text x="69.6" y="118">VW-</text>
<text x="196.6" y="118">V-</text>
<text x="27.5" y="143.8">RST</text>
<text x="39.3" y="139.1">+5V</text>
<text x="133.3" y="146.1">P</text>
<text x="154.3" y="146.1">P1</text>
<text x="41.1" y="160.3">VCC</text>
<text x="68" y="156.7">V+</text>
<text x="32.9" y="164.9">GB</text>
<text x="88.4" y="162.6">G7</text>
<text x="68.2" y="170.8">V-</text>
</g>
<g font-size="2.1" fill="#000080">
<text x="39.3" y="27.3">DR1CTR</text>
<text x="41.7" y="29.4">1K</text>
<text x="55" y="27.5">DPH1U</text>
<text x="182" y="27.5">DPH1X</text>
<text x="25.1" y="32">DR1SCU</text>
<text x="27.5" y="34.1">3.3K</text>
<text x="68" y="33.5">DD8U</text>
<text x="79.8" y="33.9">DR1DU</text>
<text x="90.3" y="33.5">DD1SU</text>
<text x="100.4" y="34.4">DR1EU</text>
<text x="125.6" y="34.4">DC1DU</text>
<text x="161.5" y="34.4">R?</text>
<text x="197.3" y="33.5">DD8X DR1DX</text>
<text x="215" y="33.5">DD1SX</text>
<text x="227.4" y="34.4">DR1EX</text>
<text x="252.6" y="34.4">C?</text>
<text x="24.2" y="37.4">DDSP1SU</text>
<text x="75" y="38.1">DD1LU</text>
<text x="82" y="37.4">330R</text>
<text x="90.3" y="40.9">DR1GU</text>
<text x="100.4" y="36.5">10K</text>
<text x="125.6" y="36.7">CAP</text>
<text x="132.7" y="39">DC1BU</text>
<text x="132.7" y="41.4">CAP</text>
<text x="151.2" y="37.4">D?</text>
<text x="161.5" y="36.5">3.3K</text>
<text x="170" y="41.8">D?</text>
<text x="205.6" y="37.4">330R</text>
<text x="211.4" y="38.1">DD1LX</text>
<text x="217.3" y="40.9">R?</text>
<text x="227.4" y="36.5">10K</text>
<text x="252.6" y="36.7">CAP</text>
<text x="259.6" y="39">C?</text>
<text x="259.6" y="41.4">CAP</text>
<text x="24.2" y="46.1">LED</text>
<text x="43" y="44.2">DD1ZU</text>
<text x="90.3" y="44.5">43R</text>
<text x="151.2" y="46.1">LED</text>
<text x="163.2" y="45.9">C?</text>
<text x="217.3" y="44.5">43R</text>
<text x="24.5" y="48.2">DC1SCU</text>
<text x="26.8" y="50.3">CAP</text>
<text x="43" y="50.8">ZENER2</text>
<text x="55" y="51.1">A316J</text>
<text x="163.2" y="48">CAP</text>
<text x="170" y="48.4">ZENER2</text>
<text x="182" y="51.1">A316J</text>
<text x="55" y="62.8">DPH1V</text>
<text x="182" y="62.8">DPH1Y</text>
<text x="34.5" y="69.6">R?</text>
<text x="34.5" y="71.7">3.3K</text>
<text x="70.4" y="68.7">D?</text>
<text x="75" y="68.7">D?</text>
<text x="79.8" y="69.1">R?</text>
<text x="90.3" y="68.7">D?</text>
<text x="100.4" y="69.6">R?</text>
<text x="100.4" y="71.7">10K</text>
<text x="125.6" y="69.6">C?</text>
<text x="125.6" y="71.9">CAP</text>
<text x="161.5" y="69.6">R?</text>
<text x="161.5" y="71.7">3.3K</text>
<text x="197.3" y="68.7">DD8Y DD1DY</text>
<text x="217.3" y="68.7">DD1SY</text>
<text x="227.4" y="69.6">DR1EY</text>
<text x="227.4" y="71.7">10K</text>
<text x="252.6" y="69.6">C?</text>
<text x="252.6" y="71.9">CAP</text>
<text x="24.2" y="72.7">D?</text>
<text x="82" y="72.7">330R</text>
<text x="90.3" y="76.1">R?</text>
<text x="132.7" y="74.3">C?</text>
<text x="132.7" y="76.6">CAP</text>
<text x="151.2" y="72.7">D?</text>
<text x="205.6" y="72.7">330R</text>
<text x="211.4" y="73.3">DD1LY</text>
<text x="217.3" y="76.1">R?</text>
<text x="259.6" y="74.3">C?</text>
<text x="259.6" y="76.6">CAP</text>
<text x="24.2" y="81.3">LED</text>
<text x="36.2" y="81.1">C?</text>
<text x="36.2" y="83.2">CAP</text>
<text x="43" y="79.4">D?</text>
<text x="90.3" y="79.7">43R</text>
<text x="151.2" y="81.3">LED</text>
<text x="163.2" y="81.1">C?</text>
<text x="163.2" y="83.2">CAP</text>
<text x="170" y="79.4">D?</text>
<text x="217.3" y="79.7">43R</text>
<text x="43" y="86">ZENER2</text>
<text x="55" y="86.3">A316J</text>
<text x="170" y="86">ZENER2</text>
<text x="182" y="86.3">A316J</text>
<text x="55" y="98">DPH1W</text>
<text x="182" y="98">DPH1Z</text>
<text x="24.2" y="107.9">D?</text>
<text x="34.5" y="104.8">R?</text>
<text x="34.5" y="106.9">3.3K</text>
<text x="70.4" y="103.9">D?</text>
<text x="75" y="103.9">D?</text>
<text x="79.8" y="104.3">R?</text>
<text x="82" y="107.9">330R</text>
<text x="90.3" y="103.9">D?</text>
<text x="100.4" y="104.8">R?</text>
<text x="100.4" y="106.9">10K</text>
<text x="125.6" y="104.8">C?</text>
<text x="125.6" y="107.2">CAP</text>
<text x="151.2" y="107.9">D?</text>
<text x="161.5" y="104.8">R?</text>
<text x="161.5" y="106.9">3.3K</text>
<text x="197.3" y="103.9">D?</text>
<text x="203.2" y="104.3">R?</text>
<text x="205.6" y="107.9">330R</text>
<text x="213.8" y="103.9">D? D?</text>
<text x="227.4" y="104.8">DR1EZ</text>
<text x="227.4" y="106.9">10K</text>
<text x="252.6" y="104.8">C?</text>
<text x="252.6" y="107.2">CAP</text>
<text x="90.3" y="111.4">R?</text>
<text x="132.7" y="109.5">C?</text>
<text x="132.7" y="111.9">CAP</text>
<text x="217.3" y="111.4">R?</text>
<text x="259.6" y="109.5">C?</text>
<text x="259.6" y="111.9">CAP</text>
<text x="24.2" y="116.6">LED</text>
<text x="36.2" y="116.3">C?</text>
<text x="36.2" y="118.5">CAP</text>
<text x="43" y="114.7">D?</text>
<text x="90.3" y="114.9">43R</text>
<text x="151.2" y="116.6">LED</text>
<text x="163.2" y="116.3">C?</text>
<text x="163.2" y="118.5">CAP</text>
<text x="170" y="114.7">D?</text>
<text x="217.3" y="114.9">43R</text>
<text x="43" y="121.3">ZENER2</text>
<text x="55" y="121.5">A316J</text>
<text x="170" y="121.3">ZENER2</text>
<text x="182" y="121.5">A316J</text>
<text x="47.8" y="136.8">DPH1CTR</text>
<text x="36.2" y="141.9">DR1RST</text>
<text x="142.1" y="142.6">DRLY1</text>
<text x="36.2" y="145.7">330R</text>
<text x="47.8" y="146.1">P181</text>
<text x="142.1" y="147.3">DRLY2</text>
<text x="142.1" y="153.7">DR2SFS</text>
<text x="52.7" y="159.1">1</text>
<text x="52.7" y="161.4">2</text>
<text x="55" y="156.7">DPH1B</text>
<text x="66.8" y="161.4">7</text>
<text x="66.8" y="159.1">8</text>
<text x="76.2" y="160.7">DR1GB</text>
<text x="142.1" y="157.4">22R/10W</text>
<text x="153.8" y="158.8">DC41</text>
<text x="153.8" y="161.2">680u/400V</text>
<text x="167.9" y="158.8">DC42</text>
<text x="167.9" y="161.2">680u/400V</text>
<text x="40.9" y="163.1">DR1SB</text>
<text x="40.9" y="166.8">330R</text>
<text x="52.7" y="163.8">3</text>
<text x="52.7" y="166.1">4</text>
<text x="66.8" y="166.1">5</text>
<text x="66.8" y="163.8">6</text>
<text x="76.2" y="164.4">43R</text>
<text x="86.3" y="166.1">DR1EB</text>
<text x="55" y="170.8">A3120V</text>
<text x="86.3" y="168.5">10K</text>
<text x="153.8" y="168.2">DC43</text>
<text x="153.8" y="170.6">680u/400V</text>
<text x="167.9" y="168.2">DC44</text>
<text x="167.9" y="170.6">680u/400V</text>
<text x="264.3" y="192">李和明</text>
</g>
<g font-size="2.1">
<text x="56.5" y="31.1">1</text>
<text x="56.5" y="33.5">2</text>
<text x="56.5" y="35.7">3</text>
<text x="60.9" y="35.7">14</text>
<text x="60.9" y="33.5">15</text>
<text x="60.9" y="31.1">16</text>
<text x="183.5" y="31.1">1</text>
<text x="183.5" y="33.5">2</text>
<text x="183.5" y="35.7">3</text>
<text x="187.9" y="35.7">14</text>
<text x="187.9" y="33.5">15</text>
<text x="187.9" y="31.1">16</text>
<text x="56.5" y="38.1">4</text>
<text x="56.5" y="40.5">5</text>
<text x="60.9" y="40.5">12</text>
<text x="60.9" y="38.1">13</text>
<text x="183.5" y="38.1">4</text>
<text x="183.5" y="40.5">5</text>
<text x="187.9" y="40.5">12</text>
<text x="187.9" y="38.1">13</text>
<text x="14.3" y="42.8">D</text>
<text x="56.5" y="42.8">6</text>
<text x="56.5" y="45.1">7</text>
<text x="56.5" y="47.5">8</text>
<text x="60.9" y="45.1">10</text>
<text x="60.9" y="42.8">11</text>
<text x="62.1" y="47.5">9</text>
<text x="183.5" y="42.8">6</text>
<text x="183.5" y="45.1">7</text>
<text x="183.5" y="47.5">8</text>
<text x="187.9" y="45.1">10</text>
<text x="187.9" y="42.8">11</text>
<text x="189.1" y="47.5">9</text>
<text x="280.1" y="42.8">D</text>
<text x="56.5" y="66.3">1</text>
<text x="56.5" y="68.7">2</text>
<text x="56.5" y="71">3</text>
<text x="60.9" y="71">14</text>
<text x="60.9" y="68.7">15</text>
<text x="60.9" y="66.3">16</text>
<text x="183.5" y="66.3">1</text>
<text x="183.5" y="68.7">2</text>
<text x="183.5" y="71">3</text>
<text x="187.9" y="71">14</text>
<text x="187.9" y="68.7">15</text>
<text x="187.9" y="66.3">16</text>
<text x="56.5" y="73.3">4</text>
<text x="56.5" y="75.7">5</text>
<text x="60.9" y="75.7">12</text>
<text x="60.9" y="73.3">13</text>
<text x="183.5" y="73.3">4</text>
<text x="183.5" y="75.7">5</text>
<text x="187.9" y="75.7">12</text>
<text x="187.9" y="73.3">13</text>
<text x="56.5" y="78.1">6</text>
<text x="56.5" y="80.4">7</text>
<text x="56.5" y="82.7">8</text>
<text x="60.9" y="80.4">10</text>
<text x="60.9" y="78.1">11</text>
<text x="62.1" y="82.7">9</text>
<text x="183.5" y="78.1">6</text>
<text x="183.5" y="80.4">7</text>
<text x="183.5" y="82.7">8</text>
<text x="187.9" y="80.4">10</text>
<text x="187.9" y="78.1">11</text>
<text x="189.1" y="82.7">9</text>
<text x="14.3" y="87.5">C</text>
<text x="280.1" y="87.5">C</text>
<text x="56.5" y="101.5">1</text>
<text x="60.9" y="101.5">16</text>
<text x="183.5" y="101.5">1</text>
<text x="187.9" y="101.5">16</text>
<text x="56.5" y="103.9">2</text>
<text x="56.5" y="106.2">3</text>
<text x="60.9" y="106.2">14</text>
<text x="60.9" y="103.9">15</text>
<text x="183.5" y="103.9">2</text>
<text x="183.5" y="106.2">3</text>
<text x="187.9" y="106.2">14</text>
<text x="187.9" y="103.9">15</text>
<text x="56.5" y="108.6">4</text>
<text x="56.5" y="110.9">5</text>
<text x="56.5" y="113.3">6</text>
<text x="60.9" y="113.3">11</text>
<text x="60.9" y="110.9">12</text>
<text x="60.9" y="108.6">13</text>
<text x="183.5" y="108.6">4</text>
<text x="183.5" y="110.9">5</text>
<text x="183.5" y="113.3">6</text>
<text x="187.9" y="113.3">11</text>
<text x="187.9" y="110.9">12</text>
<text x="187.9" y="108.6">13</text>
<text x="56.5" y="115.6">7</text>
<text x="56.5" y="118">8</text>
<text x="60.9" y="115.6">10</text>
<text x="62.1" y="118">9</text>
<text x="183.5" y="115.6">7</text>
<text x="183.5" y="118">8</text>
<text x="187.9" y="115.6">10</text>
<text x="189.1" y="118">9</text>
<text x="14.3" y="132.1">B</text>
<text x="280.1" y="132.1">B</text>
<text x="14.3" y="176.7">A</text>
<text x="197.3" y="175.5">Title</text>
<text x="280.1" y="176.7">A</text>
<text x="197.3" y="182.6">Size</text>
<text x="209" y="182.6">Number</text>
<text x="256.1" y="182.6">Revision</text>
<text x="197.3" y="189.6">Date:</text>
<text x="197.3" y="192">File:</text>
<text x="198.5" y="186.1">A4</text>
<text x="207.9" y="189.6">7-Jan-2012</text>
<text x="207.9" y="192">D:\变频器\tu20111110\台湾变频器图纸.ddb</text>
<text x="244.3" y="189.6">Sheet</text>
<text x="244.3" y="192">Drawn By:</text>
<text x="250.9" y="189.6">of</text>
</g>
</svg>
